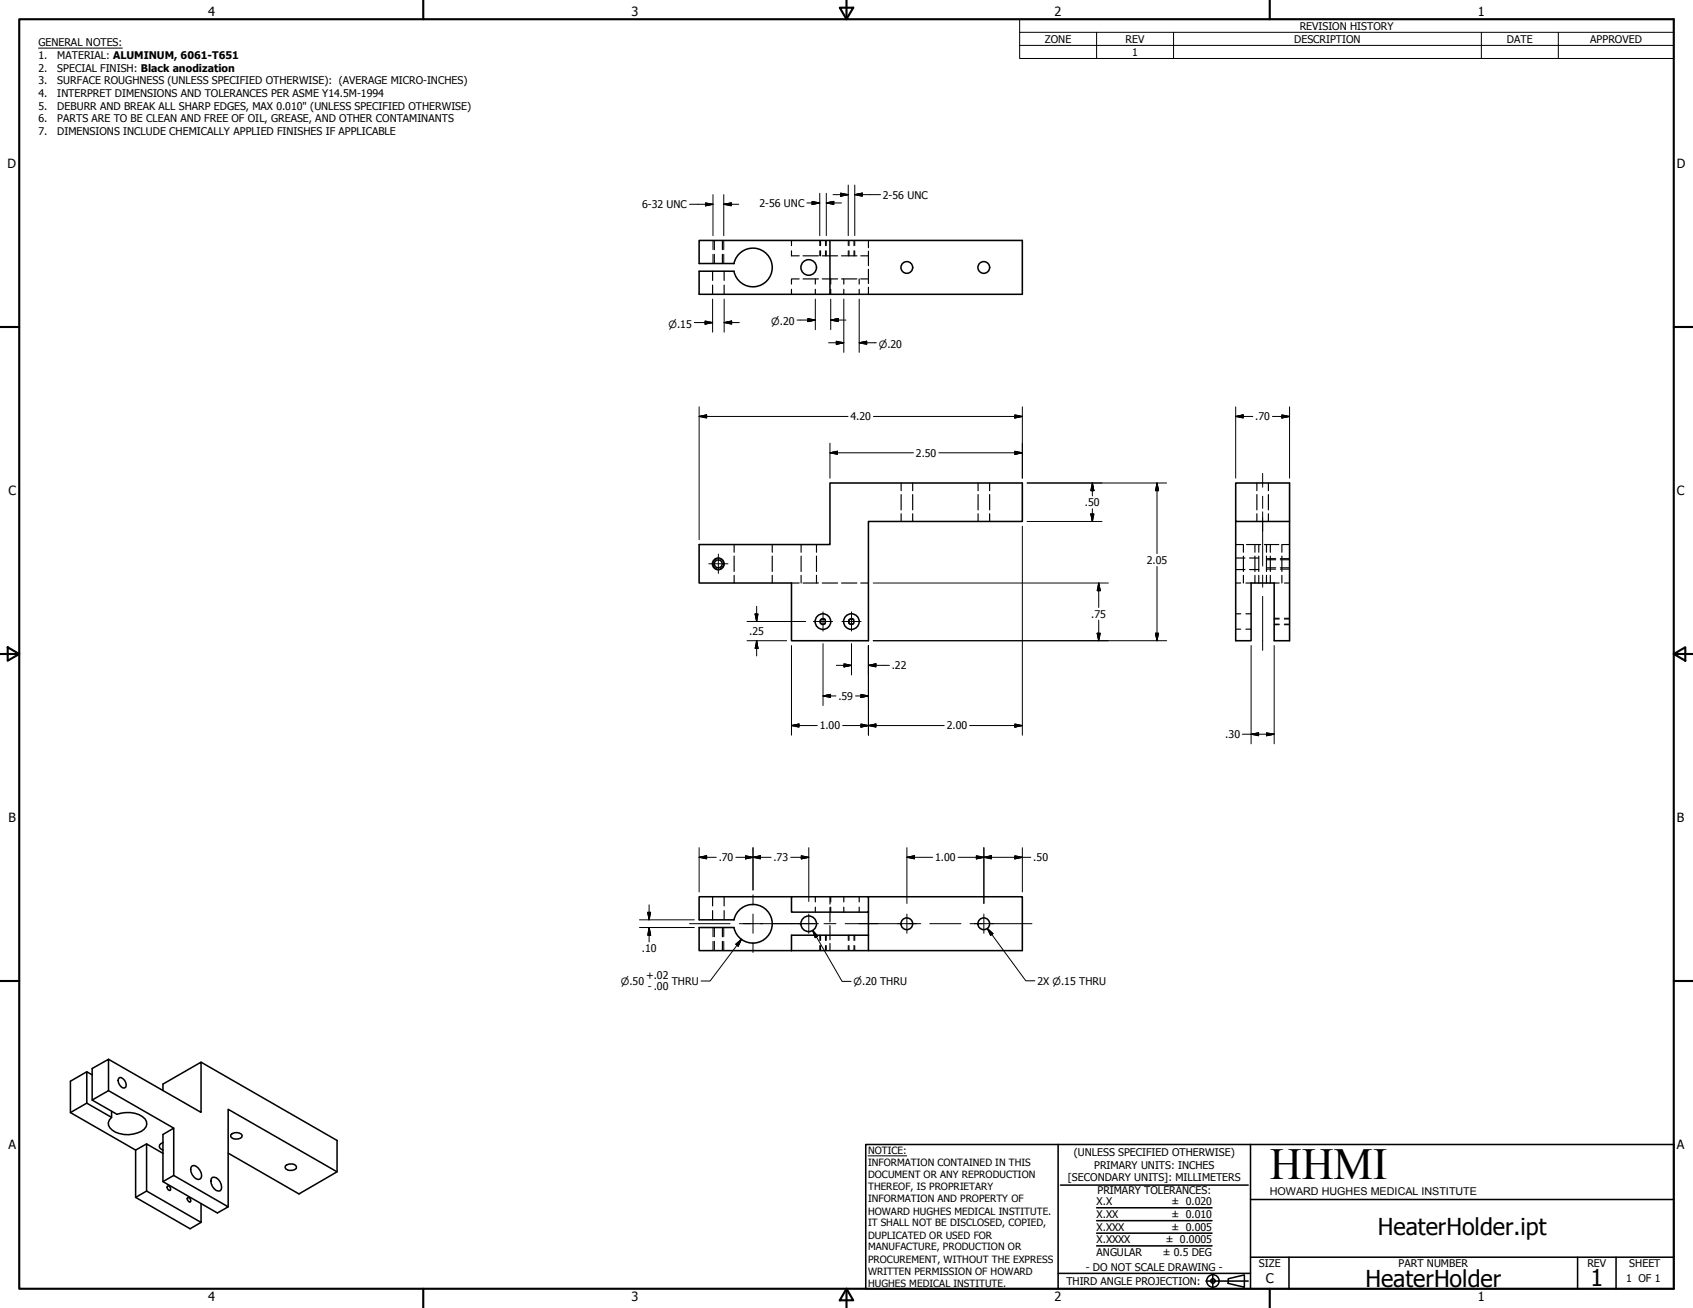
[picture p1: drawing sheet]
<svg xmlns="http://www.w3.org/2000/svg" width="559mm" height="432mm" viewBox="0 0 559 432" stroke-linecap="round" stroke-linejoin="round" font-family="sans-serif">
<!-- layer: Visible (ANSI) -->
<g fill="none" stroke="#000" stroke-width=".51">
<path d="M273.9 79.4v17.8h-43.1v-7.7h11.5M242.3 87a6.4 6.4 0 0 1 9.8-4 6.4 6.4 0 0 1 0 10.6 6.4 6.4 0 0 1-9.8-4M242.3 87h-11.5v-7.6h106.6v17.8h-63.5M230.8 179.8h43.1v-20.4h63.5v12.7h-50.8v39.4h-25.4v-19h-30.4zM407.9 172.1v39.4h5v-19h7.7v19h5v-52.1h-17.7v12.7h17.7M261.2 296h25.4v5.1h-25.4zM261.2 296h-30.4v7.7h11.5M286.6 296h50.8v17.8h-50.8v-5.1M242.3 303.7a6.4 6.4 0 0 1 9.8-4 6.4 6.4 0 0 1 0 10.6 6.4 6.4 0 0 1-9.8-4.1M242.3 306.2h-11.5v7.6h30.4M261.2 313.8h25.4M286.6 308.7h-25.4v5.1"/>
<path d="M286.6 301.1v7.6M28.6 353.8l-5.4 3.1v10.4l21.6 12.4M30.4 354.8l-1.8-1v10.4l8.2 4.7v-2.1M35.8 349.7l30.6 17.5v-16.6l-12.6 7.3v2.1M39.1 356l.4-.3a2.43 2.43 0 0 1 2 3.1l-.4 .4a2.43 2.43 0 0 1-2-3.2zM66.4 350.6l44.9 25.9v10.3l-12.6 7.3-23.4-13.4M28.6 364.2l-5.4 3.1M30.4 363.2l5.4-3.2v-10.3l-5.4 3v10.5l8.2 4.7a9.2 9.2 0 0 1 9.3 1.5 2.61 2.61 0 0 1-1.3 4.1 8.9 8.9 0 0 1-10.3-1.2 2.31 2.31 0 0 1 .5-3.4M35.8 360l21.5 12.4M44.8 379.7v15.6l17.9 10.3 3.7-2.1M48.4 377.6l-3.6 2.1M53.8 377.2a1.24 1.24 0 0 0-1.1 1.7l1.1 .8"/>
<path d="M76.2 374.6a2.53 2.53 0 0 1 3.7 .2 2.18 2.18 0 0 1-3.8 .3zM48.4 393.2l18 10.3v-6.2M48.4 393.2l-3.6 2.1M53.8 380.7l-5.4-3.1v15.6M55.2 391.5h.4a1.09 1.09 0 0 1 .7 1.4l-.4 .1a1.09 1.09 0 0 1-.7-1.5zM57.3 388l18 10.4-3.5 2-18-10.3v-15.6l3.5-2.1v15.6l-3.5 2.1M61.9 395.4l.3-.1a.94 .94 0 0 1 .4 1.6 1.14 1.14 0 0 1-.7-1.5zM63.4 384.9a2.25 2.25 0 0 1 2.6 1.4 2.09 2.09 0 0 1 0 3 2.53 2.53 0 0 1-2.9-2.4v-1.6zM70.1 388.7a2.95 2.95 0 0 1 2.5 4.4 2.95 2.95 0 0 1-2.5-4.4zM94.2 384.9a2.45 2.45 0 0 1 3.7 .3 1.6 1.6 0 0 1-2.1 1.2l-1.4-.5zM111.3 386.8l-36-20.6v32.2"/>
<circle cx="266.9" cy="88.3" r="2.57"/>
<circle cx="299.3" cy="88.3" r="1.94"/>
<circle cx="324.7" cy="88.3" r="1.94"/>
<circle cx="237.1" cy="186.2" r="1.3"/>
<circle cx="237.1" cy="186.2" r="1.94"/>
<circle cx="271.6" cy="205.2" r=".86"/>
<circle cx="271.6" cy="205.2" r="2.57"/>
<circle cx="281" cy="205.2" r=".86"/>
<circle cx="281" cy="205.2" r="2.57"/>
<circle cx="266.9" cy="305" r="2.57"/>
<circle cx="299.3" cy="305" r="1.94"/>
<circle cx="324.7" cy="305" r="1.94"/>
</g>
<!-- layer: Hidden Narrow (ANSI) -->
<g fill="none" stroke="#000" stroke-width=".33">
<path d="M235.3 79.4v3M238.9 79.4v3M270.6 79.4v1.7M272.7 79.4v1.7M280 79.4v1.7M282.1 79.4v1.7M235.3 83.9v3.1M238.9 83.9v3.1M270.6 82.8v1.7M272.7 82.8v1.7M280 82.8v1.7M282.1 82.8v1.7"/>
<path d="M236.6 184.5a1.71 1.71 0 0 0-1.3 1.6 1.71 1.71 0 0 0 1.3 1.7M237.6 184.5a1.71 1.71 0 0 1 1.3 1.6 1.71 1.71 0 0 1-1.3 1.7M418 187.9h3.1M418 184.4h3.1M422.6 187.9h3M422.6 184.4h3M272.5 204.5l-.1-.2a1.08 1.08 0 0 0-1.5 .1 1.08 1.08 0 0 0 0 1.5 1.08 1.08 0 0 0 1.5 .1l.1-.2M281.9 204.5l-.2-.2a1.08 1.08 0 0 0-1.4 .1 1.08 1.08 0 0 0 0 1.5 1.08 1.08 0 0 0 1.4 .1l.2-.2M420.6 206.2h1.6M420.6 204.1h1.6M423.9 206.2h1.7M423.9 204.1h1.7"/>
<path d="M235.3 306.2v3M235.3 310.8v3M238.9 306.2v3M238.9 310.8v3M270.6 308.7v1.8M270.6 312.2v1.6M272.7 308.7v1.8M272.7 312.2v1.6M280 308.7v1.8M280 312.2v1.6M282.1 308.7v1.8M282.1 312.2v1.6"/>
</g>
<!-- layer: Hidden (ANSI) -->
<g fill="none" stroke="#000" stroke-width=".38">
<path d="M235.8 79.4v3M238.4 79.4v3M261.2 79.4v1.7M270.8 79.4v1.7M272.5 79.4v1.7M280.2 79.4v1.7M281.9 79.4v1.7M286.6 79.4v2.4M235.2 89.5v3.1M235.2 94.1v3.1M235.8 83.9v3.1M238.4 83.9v3.1"/>
<path d="M239 89.5v3.1M239 94.1v3.1M261.2 82.8v1.7h2.6M261.2 95.5v1.7M263.8 92.1h-2.6v1.7M265 84.5h5.1M265 92.1h5.1M269.1 92.1v1.7M269.1 95.5v1.7M270.8 82.8v1.7M271.4 84.5h5.1M271.4 92.1h5.1"/>
<path d="M272.5 82.8v1.7M274.2 92.1v1.7M274.2 95.5v1.7M277.7 84.5h5.1M277.7 92.1h5.1M278.5 92.1v1.7M278.5 95.5v1.7M280.2 82.8v1.7M281.9 82.8v1.7M283.6 92.1v1.7M283.6 95.5v1.7M284.1 84.5h2.5"/>
<path d="M284.1 92.1h2.5M286.6 82.9v4.8M286.6 88.9v4.7M286.6 94.8v2.4M297.4 159.4v2.6M301.2 159.4v2.6M322.8 159.4v2.6M326.6 159.4v2.6M414.8 159.4v2.6M418.7 159.4v2.6M242.3 179.8v2.5M254.9 179.8v2.5"/>
<path d="M264.4 179.8v2.5M269.5 179.8v2.5M297.4 163.3v5M297.4 169.6v2.5M301.2 163.3v5M301.2 169.6v2.5M322.8 163.3v5M322.8 169.6v2.5M326.6 163.3v5M326.6 169.6v2.5M407.9 179.8h2.3M410.4 179.8v2.5"/>
<path d="M411.4 179.8h4.7M414.2 179.8v2.5M414.8 163.3v5M414.8 169.6v2.5M415.5 179.8v2.5M417.3 179.8h4.8M418 179.8v2.5M418.7 163.3v5M418.7 169.6v2.5M419.3 179.8v2.5M423.1 179.8v2.5M423.2 179.8h2.4"/>
<path d="M242.3 183.6v5.1M242.3 189.9v2.6M254.9 183.6v5.1M254.9 189.9v2.6M261.2 192.5h2.6M264.4 183.6v5.1M264.4 189.9v2.6M265 192.5h5.1M269.5 183.6v5.1M269.5 189.9v2.6M271.4 192.5h5.1M277.7 192.5h5.1"/>
<path d="M284.1 192.5h2.5M407.9 192.5h1.6M407.9 188h3M407.9 184.2h3M410.4 183.6v5.1M410.4 189.9v2.6M411.2 192.5h1.7M412.4 188h3.1M412.4 184.2h3.1M414.2 183.6v5.1M414.2 189.9v2.6M415.5 183.6v5.1"/>
<path d="M415.5 189.9v2.6M418 183.6v5.1M418 189.9v2.6M418 187.5h3.1M418 184.8h3.1M419.3 183.6v5.1M419.3 189.9v2.6M420.6 192.5h1.6M422.6 187.5h3M422.6 184.8h3M423.1 183.6v5.1M423.1 189.9v2.6"/>
<path d="M423.9 192.5h1.7M407.9 207.7h1.6M407.9 202.6h1.6M411.2 207.7h1.7M411.2 202.6h1.7M420.6 206.1h1.6M420.6 204.3h1.6M423.9 206.1h1.7M423.9 204.3h1.7M235.2 296v3.1M239 296v3.1M269.1 296v1.8"/>
<path d="M269.1 299.5v1.6M273.9 296v2.4M273.9 299.6v4.8M274.2 296v1.8M274.2 299.5v1.6M278.5 296v1.8M278.5 299.5v1.6M283.6 296v1.8M283.6 299.5v1.6M235.2 300.6v3.1M235.8 306.2v3M235.8 310.8v3"/>
<path d="M238.4 306.2v3M238.4 310.8v3M239 300.6v3.1M270.8 308.7v1.8M270.8 312.2v1.6M272.5 308.7v1.8M272.5 312.2v1.6M273.9 305.6v4.7M273.9 311.5v2.3M280.2 308.7v1.8M280.2 312.2v1.6M281.9 308.7v1.8"/>
<path d="M281.9 312.2v1.6"/>
</g>
<!-- layer: Border (ANSI) -->
<g fill="none" stroke="#000" stroke-width=".7">
<path d="M6.3 6.3h546.1v419.1h-546.1zM139.7 0v6.3M277.2 2.5h4.4l-2.2 3.8zM279.4 0v6.3M419.1 0v6.3M0 107.9h6.3M552.4 107.9h6.4M0 215.9h6.3M2.5 213.7l3.8 2.2-3.8 2.2zM552.4 215.9l3.9-2.2v4.4zM552.4 215.9h6.4M0 323.8h6.3"/>
<path d="M552.4 323.8h6.4M139.7 425.4v6.4M279.4 425.4l2.2 3.9h-4.4zM279.4 425.4v6.4M419.1 425.4v6.4"/>
</g>
<!-- layer: Title (ANSI) -->
<g fill="none" stroke="#000" stroke-width=".51">
<path d="M285.8 377.8h266.6v47.6h-266.6zM349.2 377.8v47.6M412.7 377.8v47.6M350 391.2h62M361.9 398.7h38.1M412.7 396h139.7M361.9 411.3h38.1M361.9 407.1h38.1M361.9 403h38.1M412.7 415h139.7M425.4 415v10.4M520.7 415v10.4"/>
<path d="M533.4 415v10.4M349.2 420.4h63.5M398 422.9h14M400.3 420.6v4.6M405.4 422.1l5.3-1.2v4l-5.3-1.2z"/>
<circle cx="400.3" cy="422.9" r="2.06"/>
<circle cx="400.3" cy="422.9" r=".73"/>
</g>
<path d="M286.5 381.6h12.8" fill="none" stroke="#000" stroke-width=".33"/>
<!-- layer: Symbol (ANSI) -->
<path d="M12.7 15.9h27.7M336.5 10.7v-4.4h215.9v4.4M336.5 15h215.9M361.9 10.7v8.6M387.3 10.7v8.6M488.9 10.7v8.6M514.3 10.7v8.6M552.4 10.7h-215.9v4.3M552.4 10.7v8.6h-215.9v-4.3" fill="none" stroke="#000" stroke-width=".33"/>
<!-- layer: Center Mark (ANSI) -->
<g fill="none" stroke="#000" stroke-width=".33">
<path d="M233.9 186.1h6.4M237.1 182.9v6.4M268.5 205.2h6.3M271.7 202v6.3M277.9 205.2h6.3M281.1 202v6.3M248.5 295.4v3.4M248.5 301.8v3.1h-3.1M248.5 311.1v3.4M251.7 304.9h-3.2v3.2M254.7 304.9h3.4M263.8 304.9h6.3"/>
<path d="M267 301.8v6.3M296.2 304.9h6.3M299.3 301.8v6.3M321.6 304.9h6.3M324.7 301.8v6.3"/>
</g>
<!-- layer: Dimension (ANSI) -->
<g fill="none" stroke="#000" stroke-width=".33">
<path d="M227.6 67.4h7.7M232.9 67l2.4 .4-2.4 .5zM235.3 64.3v13.5M238.9 67.4l2.5-.4v.9zM238.9 67.4h4.9M238.9 64.3v13.5M266.3 67h4.3M268 66.5l2.6 .5-2.6 .5zM270.6 63.8v14M272.7 67l2.5-.5v1zM272.7 67h5M272.7 63.8v14"/>
<path d="M275 64.3h5M277.4 63.8l2.6 .5-2.6 .5zM280 61.1v16.7M282.1 64.3l2.5-.5v1zM282.1 64.3h8.5M282.1 61.1v16.7M235.2 98.7v11M239 98.7v11M269.1 98.7v10.1M274.2 98.7v10.1M278.5 98.7v17.6M283.6 98.7v17.6"/>
<path d="M229.2 106.5h6M232.7 106l2.5 .5-2.5 .5zM239 106.5l2.5-.5v1zM239 106.5h5M263.1 105.7h6M266.6 105.2l2.5 .5-2.5 .5zM273.5 113.2h5M274.2 105.7l2.5-.5v1zM274.2 105.7h5M276 112.6l2.5 .6-2.5 .5zM283.6 113.2l2.5-.6v1.1zM283.6 113.2h5.6"/>
<path d="M230.8 137.5l2.4-.5v1zM230.8 137.5h49.1M230.8 134.3v43.9M288.3 137.5h49.1M335 137l2.4 .5-2.4 .5zM337.4 134.3v23.6M407.9 137.5l2.4-.5v1zM407.9 137.5h5.6M407.9 134.3v23.6M420 137.5h5.6M423.1 137l2.5 .5-2.5 .5zM425.6 134.3v23.6"/>
<path d="M273.9 149.5l2.5-.5v1zM273.9 149.5h27.6M273.9 146.3v11.6M309.9 149.5h27.5M335 149l2.4 .5-2.4 .5zM339 159.4h46.1M360.6 159.4l.5 2.6h-1.1zM360.6 159.4v4.3M381.9 159.4l.5 2.6h-1zM381.9 159.4v23.4M337.4 173.7v69M339 172.1h24.7"/>
<path d="M360 169.7h1.1l-.5 2.4zM360.6 168v4.1M288.2 192.5h77.6M362.6 192.5l.6 2.5h-1.1zM362.6 192.5v8M381.9 187v24.5M246.6 211.5h13.1M246.6 205.2h19.3M249.2 202.7h1l-.5 2.5zM249.7 211.5l.5 2.6h-1zM249.7 200.2v5M249.7 211.5v5"/>
<path d="M261.2 213.1v29.6M271.7 212.5v20.4M276 219.6h5.1M278.6 219.1l2.5 .5-2.5 .6zM281.1 212.5v10.3M286.6 219.6l2.5-.5v1.1zM286.6 213.1v29.6M286.6 219.6h7M288.2 211.5h96.9M362.1 209h1.1l-.6 2.5zM362.6 204.7v6.8M381.4 209h1l-.5 2.5z"/>
<path d="M412.9 213.1v32.5M420.6 213.1v32.5M261.2 239.5l2.5-.5v1zM261.2 239.5h8.5M271.7 229.7l2.4-.5v1.1zM271.7 229.7h4.2M278.1 239.5h33.6M282.4 229.7h4.2M284.2 239l2.4 .5-2.4 .5zM284.2 229.2l2.4 .5-2.4 .6zM286.6 239.5l2.5-.5v1zM320 239.5h17.4"/>
<path d="M335 239l2.4 .5-2.4 .5zM410.1 242.4h10.5M412.9 242.4l2.5-.5v1zM418 241.9l2.6 .5-2.6 .5zM230.8 279.8v14.6M248.5 279.8v14M267 279.8v17.8M299.3 279.8v18.5M324.7 279.8v18.5M337.4 279.8v14.6M214.2 298.7v5M230.8 283l2.4-.5v1z"/>
<path d="M230.8 283h5.6M242.9 283h11.6M246.1 282.5l2.4 .5-2.4 .5zM248.5 283l2.5-.5v1zM261 283h6M264.5 282.5l2.5 .5-2.5 .5zM299.3 283l2.5-.5v1zM299.3 283h8.5M316.2 283h24M322.3 282.5l2.4 .5-2.4 .5zM324.7 283l2.5-.5v1zM335 282.5l2.4 .5-2.4 .5z"/>
<path d="M211.1 306.2h18.1M211.1 303.7h18.1M213.8 301.2h1l-.6 2.5zM214.2 306.2l.6 2.5h-1zM214.2 306.2v4.8M242.8 311.7l1.9-1.6-1.1 2.3zM244.7 310.1l-10.3 13.7h-3M268.2 307.1l1.7 2-.9 .5zM268.2 307.1l9.7 16.9h3M325.9 306.5l1.8 1.7-.7 .6zM325.9 306.5l12.7 17.3h3"/>
</g>
<g fill="#000" stroke="#000" stroke-width=".33">
<path d="M232.9 67.9l2.4-.5zM232.9 67l2.4 .4-2.4 .5zM238.9 67.4l2.5-.4zM238.9 67.4l2.5-.4v.9zM268 67.5l2.6-.5zM268 66.5l2.6 .5-2.6 .5zM272.7 67l2.5-.5zM272.7 67l2.5-.5v1zM277.4 64.8l2.6-.5zM277.4 63.8l2.6 .5-2.6 .5zM282.1 64.3l2.5-.5zM282.1 64.3l2.5-.5v1z"/>
<path d="M232.7 107l2.5-.5zM232.7 106l2.5 .5-2.5 .5zM239 106.5l2.5-.5zM239 106.5l2.5-.5v1zM266.6 106.2l2.5-.5zM266.6 105.2l2.5 .5-2.5 .5zM276 113.7l2.5-.5zM276 112.6l2.5 .6-2.5 .5zM274.2 105.7l2.5-.5zM274.2 105.7l2.5-.5v1zM283.6 113.2l2.5-.6zM283.6 113.2l2.5-.6v1.1z"/>
<path d="M230.8 137.5l2.4-.5zM230.8 137.5l2.4-.5v1zM335 138l2.4-.5zM335 137l2.4 .5-2.4 .5zM407.9 137.5l2.4-.5zM407.9 137.5l2.4-.5v1zM423.1 138l2.5-.5zM423.1 137l2.5 .5-2.5 .5zM273.9 149.5l2.5-.5zM273.9 149.5l2.5-.5v1zM335 150l2.4-.5zM335 149l2.4 .5-2.4 .5z"/>
<path d="M360 169.7l.6 2.4zM360 169.7h1.1l-.5 2.4zM360.6 159.4l.5 2.6zM360.6 159.4l.5 2.6h-1.1zM381.9 159.4l.5 2.6zM381.9 159.4l.5 2.6h-1zM362.6 192.5l.6 2.5zM362.6 192.5l.6 2.5h-1.1zM249.2 202.7l.5 2.5zM249.2 202.7h1l-.5 2.5zM249.7 211.5l.5 2.6zM249.7 211.5l.5 2.6h-1z"/>
<path d="M286.6 219.6l2.5-.5zM286.6 219.6l2.5-.5v1.1zM362.1 209l.5 2.5zM362.1 209h1.1l-.6 2.5zM381.4 209l.5 2.5zM381.4 209h1l-.5 2.5zM261.2 239.5l2.5-.5zM261.2 239.5l2.5-.5v1zM271.7 229.7l2.4-.5zM271.7 229.7l2.4-.5v1.1zM278.6 220.2l2.5-.6zM278.6 219.1l2.5 .5-2.5 .6z"/>
<path d="M284.2 230.3l2.4-.6zM284.2 229.2l2.4 .5-2.4 .6zM286.6 239.5l2.5-.5zM286.6 239.5l2.5-.5v1zM284.2 240l2.4-.5zM284.2 239l2.4 .5-2.4 .5zM335 240l2.4-.5zM335 239l2.4 .5-2.4 .5zM412.9 242.4l2.5-.5zM412.9 242.4l2.5-.5v1zM418 242.9l2.6-.5zM418 241.9l2.6 .5-2.6 .5z"/>
<path d="M230.8 283l2.4-.5zM230.8 283l2.4-.5v1zM246.1 283.5l2.4-.5zM246.1 282.5l2.4 .5-2.4 .5zM248.5 283l2.5-.5zM248.5 283l2.5-.5v1zM264.5 283.5l2.5-.5zM264.5 282.5l2.5 .5-2.5 .5zM299.3 283l2.5-.5zM299.3 283l2.5-.5v1zM322.3 283.5l2.4-.5zM322.3 282.5l2.4 .5-2.4 .5z"/>
<path d="M324.7 283l2.5-.5zM324.7 283l2.5-.5v1zM335 283.5l2.4-.5zM335 282.5l2.4 .5-2.4 .5zM213.8 301.2l.4 2.5zM213.8 301.2h1l-.6 2.5zM214.2 306.2l.6 2.5zM214.2 306.2l.6 2.5h-1zM244.7 310.1l-1.1 2.3zM242.8 311.7l1.9-1.6-1.1 2.3zM268.2 307.1l1.7 2zM268.2 307.1l1.7 2-.9 .5z"/>
<path d="M325.9 306.5l1.8 1.7zM325.9 306.5l1.8 1.7-.7 .6z"/>
</g>
<!-- layer: Centerline (ANSI) -->
<g fill="none" stroke="#000" stroke-width=".33">
<path d="M416.8 156.3v4.5M416.8 175.3v-3.2v14.8M416.8 163.8v4M416.8 169v3.3M416.8 189.9v4M416.8 196.8v17.9M227.6 304.9h13.4M244 304.9h4M251 304.9h17.9M272 304.9h3.9M279 304.9h17.9M299.9 304.9h4"/>
<path d="M306.9 304.9h10.3M320.2 304.9h4M327.2 304.9h13.4"/>
</g>
<text font-size="14.7" x="419.1" y="389.2">HHMI</text>
<g font-size="7.7">
<text x="454.7" y="407.7">HeaterHolder.ipt</text>
<text x="450.7" y="424.9">HeaterHolder</text>
<text x="525" y="424.7">1</text>
</g>
<text font-size="4.4" x="417.8" y="423.5">C</text>
<g font-size="4.2">
<text x="68.7" y="5.3">4</text>
<text x="208.4" y="5.3">3</text>
<text x="348.1" y="5.3">2</text>
<text x="487.8" y="5.3">1</text>
<text x="2.5" y="55.5">D</text>
<text x="553.5" y="55.5">D</text>
<text x="2.8" y="163.4">C</text>
<text x="553.5" y="163.4">C</text>
<text x="2.9" y="271.4">B</text>
<text x="553.5" y="271.4">B</text>
<text x="2.8" y="379.3">A</text>
<text x="553.5" y="379.3">A</text>
<text x="68.7" y="429.5">4</text>
<text x="208.4" y="429.6">3</text>
<text x="348.1" y="429.6">2</text>
<text x="487.8" y="429.5">1</text>
</g>
<text font-size="3.6" x="419.1" y="394.3">HOWARD HUGHES MEDICAL INSTITUTE</text>
<g font-size="3.5">
<text x="429" y="9.8">REVISION HISTORY</text>
<text x="12.7" y="15.3">GENERAL NOTES:</text>
<text x="344.9" y="14.1">ZONE</text>
<text x="371.5" y="14.1">REV</text>
<text x="427.2" y="14.1">DESCRIPTION</text>
<text x="497.4" y="14.1">DATE</text>
<text x="524.9" y="14.1">APPROVED</text>
<text x="12.7" y="19.5">1.</text>
<text x="12.7" y="23.7">2.</text>
<text x="18.9" y="19.5">MATERIAL: ALUMINUM, 6061-T651</text>
<text x="18.9" y="23.7">SPECIAL FINISH: Black anodization</text>
<text x="373.7" y="18.4">1</text>
<text x="12.7" y="27.8">3.</text>
<text x="18.9" y="27.8">SURFACE ROUGHNESS (UNLESS SPECIFIED OTHERWISE): (AVERAGE MICRO-INCHES)</text>
<text x="12.7" y="32">4.</text>
<text x="18.9" y="32">INTERPRET DIMENSIONS AND TOLERANCES PER ASME Y14.5M-1994</text>
<text x="12.7" y="36.2">5.</text>
<text x="12.7" y="40.4">6.</text>
<text x="18.9" y="36.2">DEBURR AND BREAK ALL SHARP EDGES, MAX 0.010&quot; (UNLESS SPECIFIED OTHERWISE)</text>
<text x="18.9" y="40.4">PARTS ARE TO BE CLEAN AND FREE OF OIL, GREASE, AND OTHER CONTAMINANTS</text>
<text x="12.7" y="44.6">7.</text>
<text x="18.9" y="44.6">DIMENSIONS INCLUDE CHEMICALLY APPLIED FINISHES IF APPLICABLE</text>
<text x="291.4" y="65.5">2-56 UNC</text>
<text x="212" y="68.7">6-32 UNC</text>
<text x="250.7" y="68.3">2-56 UNC</text>
<text x="280.7" y="138.7">4.20</text>
<text x="414.3" y="138.7">.70</text>
<text x="302.3" y="150.7">2.50</text>
<text x="358.1" y="167.1">.50</text>
<text x="378.5" y="186.1">2.05</text>
<text x="360.2" y="203.9">.75</text>
<text x="247.3" y="209.6">.25</text>
<text x="294.4" y="221">.22</text>
<text x="276.7" y="231">.59</text>
<text x="270.6" y="240.8">1.00</text>
<text x="312.5" y="240.8">2.00</text>
<text x="404.4" y="243.6">.30</text>
<text x="237.2" y="284.3">.70</text>
<text x="255.3" y="284.3">.73</text>
<text x="308.7" y="284.3">1.00</text>
<text x="341.1" y="284.3">.50</text>
<text x="211.8" y="314.4">.10</text>
<text x="213.2" y="323.2">+.02</text>
<text x="213.9" y="326.8">- .00</text>
<text x="221.7" y="325.2">THRU</text>
<text x="342.4" y="325.1">2X ⌀.15 THRU</text>
<text x="354.5" y="381.6">(UNLESS SPECIFIED OTHERWISE)</text>
<text x="352.5" y="390">[SECONDARY UNITS]: MILLIMETERS</text>
<text x="361.1" y="385.8">PRIMARY UNITS: INCHES</text>
<text x="362.3" y="394.1">PRIMARY TOLERANCES:</text>
<text x="361.9" y="397.9">X.X</text>
<text x="386.7" y="398">± 0.020</text>
<text x="361.9" y="402.1">X.XX</text>
<text x="361.9" y="406.3">X.XXX</text>
<text x="386.7" y="402.1">± 0.010</text>
<text x="386.7" y="406.3">± 0.005</text>
<text x="361.9" y="410.5">X.XXXX</text>
<text x="384.7" y="410.5">± 0.0005</text>
<text x="358.4" y="419.7">- DO NOT SCALE DRAWING -</text>
<text x="361.9" y="414.6">ANGULAR</text>
<text x="383.8" y="414.7">± 0.5 DEG</text>
<text x="415.5" y="418.4">SIZE</text>
<text x="461.6" y="418.3">PART NUMBER</text>
<text x="523.9" y="418.3">REV</text>
<text x="537.8" y="418.4">SHEET</text>
<text x="352" y="424.2">THIRD ANGLE PROJECTION:</text>
<text x="536.7" y="423.2">1 OF 1</text>
</g>
<g font-size="3.3">
<text x="254.6" y="107.4">⌀.20</text>
<text x="220.7" y="108.3">⌀.15</text>
<text x="290.1" y="114.9">⌀.20</text>
<text x="204.9" y="325.2">⌀.50</text>
<text x="281.7" y="325.2">⌀.20 THRU</text>
<text x="286.5" y="381.1">NOTICE:</text>
<text x="286.5" y="385">INFORMATION CONTAINED IN THIS</text>
<text x="286.5" y="389">DOCUMENT OR ANY REPRODUCTION</text>
<text x="286.5" y="392.9">THEREOF, IS PROPRIETARY</text>
<text x="286.5" y="396.9">INFORMATION AND PROPERTY OF</text>
<text x="286.5" y="400.9">HOWARD HUGHES MEDICAL INSTITUTE.</text>
<text x="286.5" y="404.9">IT SHALL NOT BE DISCLOSED, COPIED,</text>
<text x="286.5" y="408.9">DUPLICATED OR USED FOR</text>
<text x="286.5" y="412.8">MANUFACTURE, PRODUCTION OR</text>
<text x="286.5" y="416.8">PROCUREMENT, WITHOUT THE EXPRESS</text>
<text x="286.5" y="420.8">WRITTEN PERMISSION OF HOWARD</text>
<text x="286.5" y="424.8">HUGHES MEDICAL INSTITUTE.</text>
</g>
</svg>
